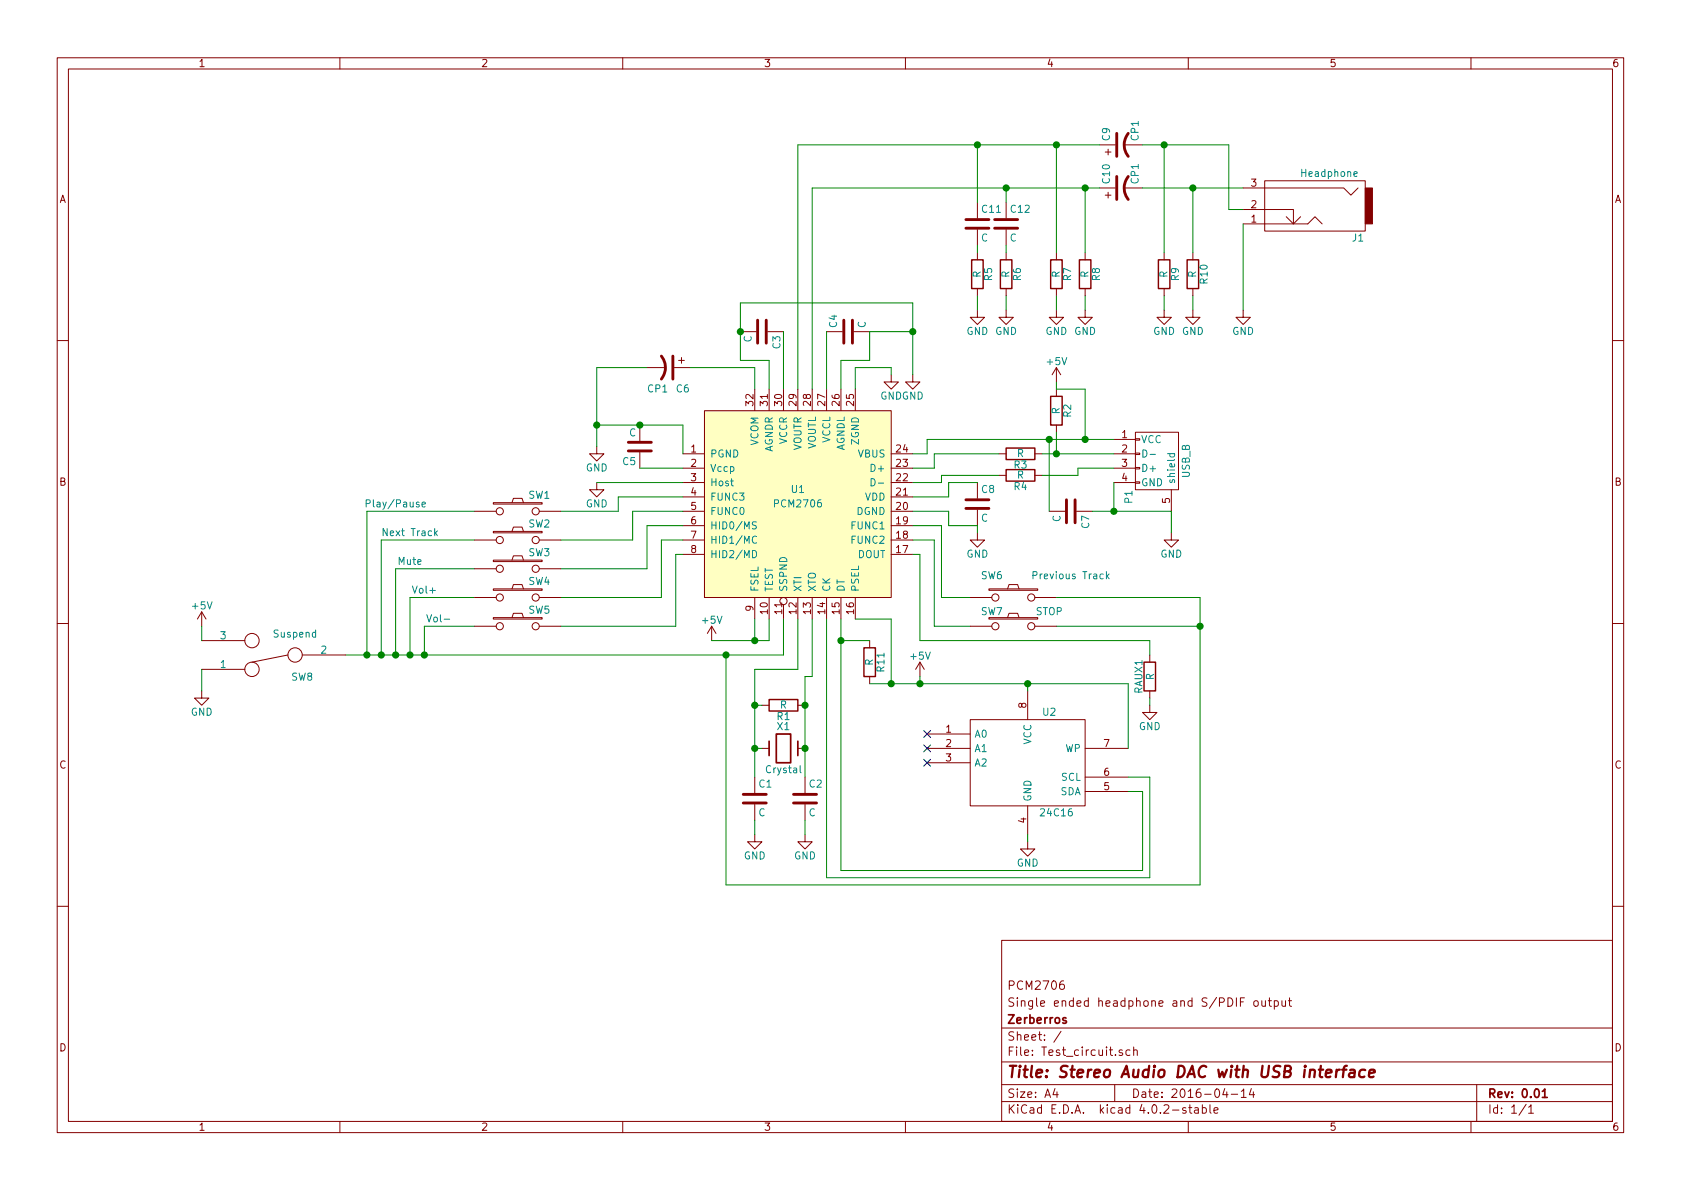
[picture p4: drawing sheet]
<svg xmlns="http://www.w3.org/2000/svg" width="297mm" height="210mm" viewBox="0 0 297 210" stroke-linecap="round" stroke-linejoin="round" font-family="sans-serif">
<g fill="none" stroke="#840000" stroke-width=".18">
<path d="M10.1 10.2h276.8v189.8h-276.8zM12.1 12.2h272.8v185.9h-272.8zM60.1 10.2v2M110 10.2v2M160 10.2v2M209.9 10.2v2M259.9 10.2v2M172.7 35.7v2.8M177.8 35.7v2.8M194.3 25.6h2.8M194.3 33.2h2.8M195.3 26.9h1"/>
<path d="M195.3 34.5h1M195.8 26.3v1.1M195.8 34v1M198.6 25.6h3.3M198.6 33.2h3.3M219.6 37h8.9v2.5M219.6 39.5h11.5l1.2-1.2 1.3 1.2M219.6 33.2h17.8l1.3 1.3 1.2-1.3M223.4 31.9h17.8v8.9h-17.8zM227.3 38.3l1.2 1.2 1.3-1.2M130.8 58.6h2.8M135.6 58.6h2.8"/>
<path d="M146 58.6h2.8M150.9 58.6h2.8M172.7 54.8v1.2h1.3l-1.3 1.3-1.3-1.3h1.3M172.7 40.6v2.8M172.7 44.6v1.3M172.7 51v1.2M177.8 54.8v1.2h1.2l-1.2 1.3-1.3-1.3h1.3M177.8 40.6v2.8M177.8 44.6v1.3M177.8 51v1.2M186.6 54.8v1.2h1.3l-1.3 1.3-1.2-1.3h1.2M186.6 44.6v1.3"/>
<path d="M186.6 51v1.2M191.7 54.8v1.2h1.3l-1.3 1.3-1.2-1.3h1.2M191.7 44.6v1.3M191.7 51v1.2M205.7 54.8v1.2h1.3l-1.3 1.3-1.3-1.3h1.3M205.7 44.6v1.3M205.7 51v1.2M210.8 54.8v1.2h1.2l-1.2 1.3-1.3-1.3h1.3M210.8 44.6v1.3M210.8 51v1.2M219.6 54.8v1.2h1.3l-1.3 1.3-1.2-1.3h1.2M10.1 60.2h2"/>
<path d="M105.4 78.9v1.3h1.3l-1.3 1.2-1.2-1.2h1.2M113 75.1v2.8M113 79.9v2.8M114.3 64.9h3.3M119.1 64.9h2.8M119.9 63.7h1M120.4 63.1v1.1M124.5 72.5h33v33h-33zM133.3 68.7v3.8M135.9 68.7v3.8M138.4 68.7v3.8M141 68.7v3.8"/>
<path d="M143.5 68.7v3.8M146 68.7v3.8M148.6 68.7v3.8M151.1 68.7v3.8M157.5 66.2v1.3h1.2l-1.2 1.2-1.3-1.2h1.3M161.3 66.2v1.3h1.2l-1.2 1.2-1.3-1.2h1.3M186.6 64.9v2.6M186.6 68.7v1.3M186.6 75.1v1.2M186.6 64.9l-.7 1.3M186.6 64.9l.8 1.3M196.8 77.6h3.8"/>
<path d="M200.6 76.3h7.6v10.2h-7.6zM200.6 77.5h.8v.2h-.8zM284.9 60.2h2M83.9 90.3h3.8M83.9 95.4h3.8M87.2 88.8h8.6v.2h-8.6zM87.2 93.9h8.6v.2h-8.6zM87.2 98.9h8.6v.3h-8.6zM90.5 88.8l.2-.8h1.5l.3 .8M90.5 93.9l.2-.8h1.5l.3 .8M90.5 98.9l.2-.7h1.5l.3 .7M95.3 90.3h3.8"/>
<path d="M95.3 95.4h3.8M105.4 85.2v1.3h1.3l-1.3 1.3-1.2-1.3h1.2M120.7 80.2h3.8M120.7 82.7h3.8M120.7 85.2h3.8M120.7 87.8h3.8M120.7 90.3h3.8M120.7 92.8h3.8M120.7 95.4h3.8M120.7 97.9h3.8M157.5 80.2h3.8M157.5 82.7h3.8"/>
<path d="M157.5 85.2h3.8M157.5 87.8h3.8M157.5 90.3h3.8M157.5 92.8h3.8M157.5 95.4h3.8M157.5 97.9h3.8M172.7 94.1v1.3h1.3l-1.3 1.2-1.3-1.2h1.3M172.7 85.2v2.8M172.7 90.1v2.7M176.5 80.2h1.3M176.5 84h1.3M182.8 80.2h1.3"/>
<path d="M182.8 84h1.3M185.4 90.3h2.8M190.2 90.3h2.8M196.8 80.2h3.8M196.8 82.7h3.8M196.8 85.2h3.8M200.6 80h.8v.3h-.8zM200.6 82.6h.8v.2h-.8zM200.6 85.1h.8v.3h-.8zM207 94.1v1.3h1.2l-1.2 1.2-1.3-1.2h1.3M207 86.5v3.8M10.1 110.1h2"/>
<path d="M35.6 108.1l-.7 1.2M35.6 108.1v2.5M35.6 108.1l.8 1.2M35.6 118.2h7.7M35.6 113.1h7.7M50.9 115.7l-6.4 1.3M53.4 115.7h7.6M83.9 100.5h3.8M83.9 105.5h3.8M83.9 110.6h3.8M87.2 104h8.6v.3h-8.6zM87.2 109.1h8.6v.2h-8.6z"/>
<path d="M90.5 104l.2-.8h1.5l.3 .8M90.5 109.1l.2-.8h1.5l.3 .8M95.3 100.5h3.8M95.3 105.5h3.8M95.3 110.6h3.8M125.7 110.6l-.7 1.3M125.7 110.6v2.5M125.7 110.6l.8 1.3M133.3 105.5v3.8M135.9 105.5v3.8M138.4 106.8v2.5M141 105.5v3.8"/>
<path d="M143.5 105.5v3.8M146 105.5v3.8M148.6 105.5v3.8M151.1 105.5v3.8M153.7 113.1v1.3M153.7 119.5v1.3M162.5 117l-.7 1.2M162.5 117v2.5M162.5 117l.8 1.2M171.4 105.5h3.8M171.4 110.6h3.8M174.7 104h8.6v.3h-8.6z"/>
<path d="M174.7 109.1h8.6v.2h-8.6zM178 104l.3-.8h1.5l.2 .8M178 109.1l.3-.8h1.5l.2 .8M182.8 105.5h3.8M182.8 110.6h3.8M203.1 115.7v1.3M284.9 110.1h2M35.6 122v1.3h1.3l-1.3 1.3-1.2-1.3h1.2M133.3 137.3v2.7M134.6 132.2h1.3M134.6 124.6h1.3M141 132.2h1.2"/>
<path d="M141 124.6h1.2M142.2 137.3v2.7M163.8 132.2h7.6M163.8 129.6h7.6M163.8 134.7h7.6M171.4 127.1h20.3v15.2h-20.3zM181.6 122v5.1M191.7 132.2h7.6M191.7 139.8h7.6M191.7 137.3h7.6M203.1 124.6v1.2h1.3l-1.3 1.3-1.2-1.3h1.2M203.1 122v1.3"/>
<path d="M133.3 147.4v1.3h1.3l-1.3 1.2-1.2-1.2h1.2M133.3 142.1v2.8M142.2 147.4v1.3h1.3l-1.3 1.2-1.2-1.2h1.2M142.2 142.1v2.8M181.6 148.7v1.2h1.2l-1.2 1.3-1.3-1.3h1.3M181.6 142.3v5.1M10.1 160.1h2M177 166.1h107.9v32h-107.9zM187.9 173.2a.59 .59 0 0 0-.7 .7l.1 .7 .2 .1 .5-.1 .1-.5-.2-.2-.4-.1-.3 .3M219.2 177h.5M219.9 176.2h-.7v1.5M221.6 176.9l.2-.2 .4 .2 .1 .6-.1 .2h-.4l-.2-.1z"/>
<path d="M222.9 176.7l.1 1h.4l.2-.1M223.6 176.7v1M224.1 176.7h.5M224.3 176.2v1.3l.3 .2M225.1 176.8l.5-.1 .3 .3-.2 .7h-.6M225.1 176.7v1.5M226.5 176.7l.1 1h.3l.2-.1M227.1 176.7v1M227.6 176.7h.6M227.8 176.2v1.3l.4 .2M284.9 160.1h2M60.1 198.1v1.9"/>
<path d="M110 198.1v1.9M160 198.1v1.9M177 194.6h107.9M177 191.6h107.9M177 187.6h107.9M177 181.6h107.9M186.4 192.3l-.4 1h1M186.7 192.8v1M187.5 182.2l-1.3 1.9M197 191.6v3M198.3 185.5a.37 .37 0 0 0-.6 .1l.1 .3 .5 .1 .1 .1-.3 .3-.4-.1M199.6 185.5l-.4-.1-.3 .3 .1 .6 .2 .1 .4-.1"/>
<path d="M200.3 185.6l.2-.2 .4 .1v.9M200.3 184.9v1.5M209.5 195.7a.37 .37 0 0 0-.6 .1l.1 .3 .5 .1 .1 .1-.2 .3-.5-.1M209.9 198.1v1.9M210 195.6h.6M210.2 195.1v1.3l.4 .2M211.1 195.7h.6v.9M211.7 196l-.5 .1-.2 .2 .2 .3 .5-.1M212.4 195.7l.5-.1 .2 .3-.1 .6h-.6M212.4 195.1v1.5M213.8 195.1v1.3l.2 .2M214.5 196.1l.7-.1-.1-.3-.4-.1-.2 .2 .1 .7h.5"/>
<path d="M216.4 192.3l-.4 1h1M217.5 193.3h1.2M219.3 192.8l.4-.5v1.5M219.3 193.8h.9M221.1 192.3l-.4 1h1M221.4 192.8v1M259.9 198.1v1.9M260.9 191.6v6.5M269.6 195l-1.2 2M270.1 195.6l.4-.5v1.5M270.1 196.6h.8"/>
<circle cx="88.3" cy="90.3" r=".63"/>
<circle cx="88.3" cy="95.4" r=".63"/>
<circle cx="94.6" cy="95.4" r=".63"/>
<circle cx="94.6" cy="90.3" r=".63"/>
<circle cx="44.5" cy="118.2" r="1.27"/>
<circle cx="44.5" cy="113.1" r="1.27"/>
<circle cx="52.1" cy="115.7" r="1.27"/>
<circle cx="88.3" cy="110.6" r=".63"/>
<circle cx="88.3" cy="105.5" r=".63"/>
<circle cx="88.3" cy="100.5" r=".63"/>
<circle cx="94.6" cy="110.6" r=".63"/>
<circle cx="94.6" cy="105.5" r=".63"/>
<circle cx="94.6" cy="100.5" r=".63"/>
<circle cx="138.4" cy="106.2" r=".63"/>
<circle cx="175.9" cy="110.6" r=".63"/>
<circle cx="175.9" cy="105.5" r=".63"/>
<circle cx="182.2" cy="105.5" r=".63"/>
<circle cx="182.2" cy="110.6" r=".63"/>
</g>
<path d="M135.9 130.9v2.5M137.2 129.6h2.5v5.1h-2.5zM141 130.9v2.5M188.3 179.8a.37 .37 0 0 0-.5 .1v.3l.5 .1 .1 .2-.2 .2h-.4M272.5 192.8l.4-.5v1.5M272.5 193.8h.9" fill="none" stroke="#840000" stroke-width=".3"/>
<path d="M236.2 188.9l-.2 1.3M236.7 188.9a.54 .54 0 0 0-.6 .4M237.1 188.9h.8M238 188.2l-.4 .1-.1 .2-.2 1.7M238.5 189h.8v1.2M239.4 189.4l-.8 .1a.4 .4 0 0 0-.3 .3 .4 .4 0 0 0 .3 .4l.7-.1M241.2 189a.7 .7 0 0 0-1 .3v.8l.3 .1 .6-.1M241.9 189.6l1-.2-.1-.4-.5-.1-.4 .3v.9l.2 .1 .6-.1" fill="none" stroke="#840000" stroke-width=".41"/>
<path d="M124.5 72.5h33v33h-33z" fill="#ffffc2" stroke="#ffffc2" stroke-width=".18"/>
<g fill="none" stroke="#008484" stroke-width=".18">
<path d="M239.2 30.7l.6-.1-.1-.2-.3-.1-.2 .2 .1 .6h.4M201.9 79.5a.64 .64 0 0 1 .7 .6 .64 .64 0 0 1-.7 .6zM64.7 88.9h.6l.1-.5-.7-.1v1.2M74.6 89.1l.6-.1-.1-.2-.4-.1-.1 .2v.6h.5M76.9 94.1l.4 .5M77.3 93.8l-.5 .4M133 97.2a.64 .64 0 0 1 .7 .7 .64 .64 0 0 1-.7 .6zM133.6 92.2l-.6 .1v.3l.5 .3 .1 .3-.2 .2-.5-.1M133.7 94.8a.5 .5 0 0 0-.6 0 .5 .5 0 0 0-.2 .6l.1 .4a.41 .41 0 0 0 .7 0M153.9 84.5a.64 .64 0 0 1 .7 .7 .64 .64 0 0 1-.7 .6zM155.2 85.3h.9M203.2 80.3h1"/>
<path d="M206.3 80.1h1.2M206.7 80.1v.4l.2 .2 .6-.1v-.5M195.5 101v1.2M195.6 101.8l.4 .4M196 101.4l-.5 .5M141.4 135.2v1.1l.1 .2"/>
</g>
<g fill="none" stroke="#840000" stroke-width=".51">
<path d="M170.7 38.8h4M175.7 38.8h4.1M197.3 23.6v4M197.3 31.2v4M199.3 23.6a3.3 3.3 0 0 0 0 4M199.3 31.2a3.3 3.3 0 0 0 0 4M133.9 56.5v4.1M135.4 56.5v4.1M149.1 56.5v4.1M150.6 56.5v4.1M170.7 40.3h4M175.7 40.3h4.1"/>
<path d="M111 78.1h4.1M111 79.6h4.1M116.9 62.9a3.3 3.3 0 0 1 0 4.1M118.9 62.9v4.1M170.7 89.8h4M170.7 88.3h4M188.4 88.3v4M189.9 88.3v4M131.3 141.8h4.1M131.3 140.3h4.1M140.2 141.8h4.1M140.2 140.3h4.1"/>
</g>
<path d="M171.7 45.9h2v5.1h-2zM176.7 45.9h2.1v5.1h-2.1zM185.6 45.9h2.1v5.1h-2.1zM190.7 45.9h2v5.1h-2zM204.7 45.9h2v5.1h-2zM209.7 45.9h2.1v5.1h-2.1zM177.8 79.1h5v2.1h-5zM185.6 70h2.1v5.1h-2.1zM177.8 82.9h5v2.1h-5zM152.6 114.4h2.1v5.1h-2.1zM202.1 117h2.1v5h-2.1zM135.9 123.6h5.1v2h-5.1z" fill="none" stroke="#840000" stroke-width=".25"/>
<g fill="none" stroke="#008400" stroke-width=".18">
<path d="M172.7 25.6v10.1M177.8 33.2v2.5M186.6 25.6v19M191.7 33.2v11.4M194.3 25.6h-53.3v43.1M194.3 33.2h-50.8v35.5M201.9 25.6h15.2v11.4h2.5M201.9 33.2h17.7M205.7 25.6v19M210.8 33.2v11.4M219.6 39.5v15.3M138.4 58.6v10.1"/>
<path d="M146 58.6v10.1M161.3 58.6h-7.6v5.1h-5.1v5M172.7 43.4v1.2M172.7 52.2v2.6M177.8 43.4v1.2M177.8 52.2v2.6M186.6 52.2v2.6M191.7 52.2v2.6M205.7 52.2v2.6M210.8 52.2v2.6M105.4 75.1h15.3v5.1M114.3 64.9h-8.9v14"/>
<path d="M121.9 64.9h11.4v3.8M157.5 66.2v-1.3h-6.4v3.8M161.3 66.2v-12.7h-30.5v10.2h5.1v5M185.4 77.6v12.7M186.6 67.5v1.2h5.1v8.9M186.6 76.3v3.9M196.8 77.6h-33v2.6h-2.5M83.9 90.3h-19.1v25.4M83.9 95.4h-16.5v20.3M105.4 85.2h15.3M113 82.7h7.7M120.7 87.8h-11.5v2.5h-10.1"/>
<path d="M120.7 90.3h-8.9v5.1h-12.7M120.7 92.8h-6.4v7.7h-15.2M120.7 95.4h-3.8v10.1h-17.8M120.7 97.9h-1.3v12.7h-20.3M161.3 97.9h1.2v15.2h40.6v2.6M161.3 90.3h6.3v2.5h5.1v1.3M161.3 92.8h5v12.7h5.1M161.3 95.4h3.8v15.2h6.3M172.7 85.2h-5.1v2.6h-6.3M176.5 84h-10.2v1.2h-5M176.5 80.2h-11.4v2.5h-3.8M184.1 80.2h12.7"/>
<path d="M193 90.3h14v3.8M196.8 82.7h-6.3v1.3h-6.4M196.8 85.2v5.1M35.6 110.6v2.5M35.6 118.2v3.8M83.9 105.5h-11.5v10.2M83.9 110.6h-8.9v5.1M83.9 100.5h-14v15.2M133.3 109.3v3.8M135.9 109.3v3.8h-10.2M138.4 109.3v6.4h-77.4M141 109.3v8.9h-7.7v19.1"/>
<path d="M143.5 109.3v10.2h-1.3v17.8M146 109.3v45.7h57.1v-17.7h-3.8M148.6 113.1h5.1M148.6 109.3v44.5h53.3v-14h-2.6M151.1 109.3h6.4v11.5M162.5 119.5v1.3M186.6 105.5h25.4v50.8h-83.7v-40.6M186.6 110.6h25.4M133.3 132.2h1.3M133.3 124.6h1.3M153.7 120.8h45.6v11.4M181.6 120.8v1.2"/>
<path d="M203.1 123.3v1.3M133.3 144.9v2.5M142.2 144.9v2.5M181.6 147.4v1.3"/>
</g>
<g fill="#008400" stroke="#008400" stroke-width=".25">
<circle cx="142.2" cy="124.6" r=".51"/>
<circle cx="142.2" cy="132.2" r=".51"/>
<circle cx="133.3" cy="132.2" r=".51"/>
<circle cx="133.3" cy="124.6" r=".51"/>
<circle cx="133.3" cy="113.1" r=".51"/>
<circle cx="157.5" cy="120.8" r=".51"/>
<circle cx="212" cy="110.6" r=".51"/>
<circle cx="185.4" cy="77.6" r=".51"/>
<circle cx="196.8" cy="90.3" r=".51"/>
<circle cx="186.6" cy="80.2" r=".51"/>
<circle cx="161.3" cy="58.6" r=".51"/>
<circle cx="130.8" cy="58.6" r=".51"/>
<circle cx="113" cy="75.1" r=".51"/>
<circle cx="105.4" cy="75.1" r=".51"/>
<circle cx="75" cy="115.7" r=".51"/>
<circle cx="72.4" cy="115.7" r=".51"/>
<circle cx="69.9" cy="115.7" r=".51"/>
<circle cx="67.4" cy="115.7" r=".51"/>
<circle cx="64.8" cy="115.7" r=".51"/>
<circle cx="128.3" cy="115.7" r=".51"/>
<circle cx="172.7" cy="25.6" r=".51"/>
<circle cx="177.8" cy="33.2" r=".51"/>
<circle cx="186.6" cy="25.6" r=".51"/>
<circle cx="191.7" cy="33.2" r=".51"/>
<circle cx="205.7" cy="25.6" r=".51"/>
<circle cx="210.8" cy="33.2" r=".51"/>
<circle cx="191.7" cy="77.6" r=".51"/>
<circle cx="162.5" cy="120.8" r=".51"/>
<circle cx="181.6" cy="120.8" r=".51"/>
<circle cx="148.6" cy="113.1" r=".51"/>
</g>
<path d="M241.2 33.2h1.3v6.3h-1.3z" fill="#840000" stroke="#840000" stroke-width=".18"/>
<path d="M163.2 129l1.2 1.3M163.2 131.6l1.2 1.2M163.2 134.1l1.2 1.2M164.4 129l-1.2 1.3M164.4 131.6l-1.2 1.2M164.4 134.1l-1.2 1.2" fill="none" stroke="#000084" stroke-width=".18"/>
<text font-size="2.8" fill="#840000" x="178" y="190.4">Title: Stereo Audio DAC with USB interface</text>
<g font-size="2.1" fill="#840000">
<text x="178" y="177.8">Single ended headphone and S/PDIF output</text>
<text x="178" y="174.8">PCM2706</text>
<text x="178" y="183.8">Sheet: /</text>
<text x="178" y="180.8">Zerberros</text>
<text x="178" y="186.5">File: Test_circuit.sch</text>
<text x="178" y="196.7">KiCad E.D.A. kicad 4.0.2-stable</text>
<text x="178" y="193.9">Size: A4</text>
<text x="199.9" y="193.9">Date: 2016-04-14</text>
<text x="262.9" y="193.9">Rev: 0.01</text>
<text x="262.9" y="196.7">Id: 1/1</text>
</g>
<g font-size="1.8" fill="#840000">
<text x="35.1" y="11.8">1</text>
<text x="85" y="11.8">2</text>
<text x="135" y="11.8">3</text>
<text x="184.9" y="11.8">4</text>
<text x="234.9" y="11.8">5</text>
<text x="284.9" y="11.8">6</text>
<text x="10.5" y="35.8">A</text>
<text x="221.1" y="32.9">3</text>
<text x="285.2" y="35.8">A</text>
<text x="221.1" y="39.3">1</text>
<text x="221.1" y="36.8">2</text>
<text x="133.1" y="71.6" transform="rotate(-90 133.1 71.6)">32</text>
<text x="135.6" y="71.6" transform="rotate(-90 135.6 71.6)">31</text>
<text x="138.2" y="71.6" transform="rotate(-90 138.2 71.6)">30</text>
<text x="140.7" y="71.6" transform="rotate(-90 140.7 71.6)">29</text>
<text x="143.2" y="71.6" transform="rotate(-90 143.2 71.6)">28</text>
<text x="145.8" y="71.6" transform="rotate(-90 145.8 71.6)">27</text>
<text x="148.3" y="71.6" transform="rotate(-90 148.3 71.6)">26</text>
<text x="150.9" y="71.6" transform="rotate(-90 150.9 71.6)">25</text>
<text x="198.2" y="77.4">1</text>
<text x="122.1" y="79.9">1</text>
<text x="122.1" y="82.4">2</text>
<text x="158.4" y="82.4">23</text>
<text x="158.4" y="79.9">24</text>
<text x="198.2" y="79.9">2</text>
<text x="198.2" y="82.4">3</text>
<text x="10.5" y="85.8">B</text>
<text x="122.1" y="85">3</text>
<text x="122.1" y="87.5">4</text>
<text x="158.4" y="87.5">21</text>
<text x="158.4" y="85">22</text>
<text x="198.2" y="85">4</text>
<text x="206.7" y="88.9" transform="rotate(-90 206.7 88.9)">5</text>
<text x="285.2" y="85.8">B</text>
<text x="122.1" y="90.1">5</text>
<text x="122.1" y="92.6">6</text>
<text x="122.1" y="95.1">7</text>
<text x="158.4" y="90.1">20</text>
<text x="158.4" y="95.1">18</text>
<text x="158.4" y="92.6">19</text>
<text x="122.1" y="97.7">8</text>
<text x="158.4" y="97.7">17</text>
<text x="133.1" y="107.9" transform="rotate(-90 133.1 107.9)">9</text>
<text x="135.6" y="108.4" transform="rotate(-90 135.6 108.4)">10</text>
<text x="138.2" y="108.4" transform="rotate(-90 138.2 108.4)">11</text>
<text x="140.7" y="108.4" transform="rotate(-90 140.7 108.4)">12</text>
<text x="143.2" y="108.4" transform="rotate(-90 143.2 108.4)">13</text>
<text x="145.8" y="108.4" transform="rotate(-90 145.8 108.4)">14</text>
<text x="148.3" y="108.4" transform="rotate(-90 148.3 108.4)">15</text>
<text x="150.9" y="108.4" transform="rotate(-90 150.9 108.4)">16</text>
<text x="181.3" y="125" transform="rotate(-90 181.3 125)">8</text>
<text x="167.1" y="129.4">1</text>
<text x="167.1" y="131.9">2</text>
<text x="195" y="131.9">7</text>
<text x="10.5" y="135.7">C</text>
<text x="167.1" y="134.5">3</text>
<text x="195" y="137">6</text>
<text x="285.2" y="135.7">C</text>
<text x="195" y="139.5">5</text>
<text x="181.3" y="145.4" transform="rotate(-90 181.3 145.4)">4</text>
<text x="10.5" y="185.7">D</text>
<text x="285.2" y="185.7">D</text>
<text x="35.1" y="199.7">1</text>
<text x="85" y="199.7">2</text>
<text x="135" y="199.7">3</text>
<text x="184.9" y="199.7">4</text>
<text x="234.9" y="199.7">5</text>
<text x="284.9" y="199.7">6</text>
</g>
<g font-size="1.8" fill="#008484">
<text x="196.1" y="24.8" transform="rotate(-90 196.1 24.8)">C9</text>
<text x="201.2" y="24.8" transform="rotate(-90 201.2 24.8)">CP1</text>
<text x="196.1" y="32.3" transform="rotate(-90 196.1 32.3)">C10</text>
<text x="201.2" y="32.4" transform="rotate(-90 201.2 32.4)">CP1</text>
<text x="230.1" y="31.2">Headphone</text>
<text x="173.6" y="37.6">C11</text>
<text x="178.6" y="37.6">C12</text>
<text x="173.3" y="42.6">C</text>
<text x="178.4" y="42.6">C</text>
<text x="239" y="42.6">J1</text>
<text x="173.2" y="49.1" transform="rotate(-90 173.2 49.1)">R</text>
<text x="175.3" y="49.5" transform="rotate(-90 175.3 49.5)">R5</text>
<text x="178.3" y="49.1" transform="rotate(-90 178.3 49.1)">R</text>
<text x="180.4" y="49.5" transform="rotate(-90 180.4 49.5)">R6</text>
<text x="187.2" y="49.1" transform="rotate(-90 187.2 49.1)">R</text>
<text x="189.2" y="49.5" transform="rotate(-90 189.2 49.5)">R7</text>
<text x="192.3" y="49.1" transform="rotate(-90 192.3 49.1)">R</text>
<text x="194.3" y="49.5" transform="rotate(-90 194.3 49.5)">R8</text>
<text x="206.2" y="49.1" transform="rotate(-90 206.2 49.1)">R</text>
<text x="208.3" y="49.5" transform="rotate(-90 208.3 49.5)">R9</text>
<text x="211.3" y="49.1" transform="rotate(-90 211.3 49.1)">R</text>
<text x="213.3" y="50.1" transform="rotate(-90 213.3 50.1)">R10</text>
<text x="147.9" y="57.8" transform="rotate(-90 147.9 57.8)">C4</text>
<text x="152.9" y="57.9" transform="rotate(-90 152.9 57.9)">C</text>
<text x="170.7" y="59.1">GND GND</text>
<text x="184.7" y="59.1">GND GND</text>
<text x="203.7" y="59.1">GND GND</text>
<text x="217.7" y="59.1">GND</text>
<text x="132.8" y="60.5" transform="rotate(-90 132.8 60.5)">C</text>
<text x="137.9" y="61.6" transform="rotate(-90 137.9 61.6)">C3</text>
<text x="185" y="64.5">+5V</text>
<text x="114.5" y="69.3">CP1</text>
<text x="119.5" y="69.3">C6</text>
<text x="155.5" y="70.6">GNDGND</text>
<text x="111.1" y="77.1">C</text>
<text x="187.2" y="73.2" transform="rotate(-90 187.2 73.2)">R</text>
<text x="189.2" y="73.7" transform="rotate(-90 189.2 73.7)">R2</text>
<text x="103.5" y="83.2">GND</text>
<text x="110.1" y="82.1">C5</text>
<text x="125.5" y="80.8">PGND</text>
<text x="125.5" y="83.3">Vccp</text>
<text x="134" y="78.9" transform="rotate(-90 134 78.9)">VCOM</text>
<text x="136.5" y="80" transform="rotate(-90 136.5 80)">AGNDR</text>
<text x="139.1" y="78.6" transform="rotate(-90 139.1 78.6)">VCCR</text>
<text x="141.6" y="79.7" transform="rotate(-90 141.6 79.7)">VOUTR</text>
<text x="144.1" y="79.5" transform="rotate(-90 144.1 79.5)">VOUTL</text>
<text x="146.7" y="78.4" transform="rotate(-90 146.7 78.4)">VCCL</text>
<text x="149.2" y="79.8" transform="rotate(-90 149.2 79.8)">AGNDL</text>
<text x="151.5" y="80.8">VBUS</text>
<text x="151.7" y="78.6" transform="rotate(-90 151.7 78.6)">ZGND</text>
<text x="154.1" y="83.3">D+</text>
<text x="179.2" y="82.7">R3</text>
<text x="179.7" y="80.7">R</text>
<text x="201.6" y="78.2">VCC</text>
<text x="201.6" y="83.3">D+</text>
<text x="65.2" y="89.6">Play/Pause</text>
<text x="93.4" y="88.1">SW1</text>
<text x="103.5" y="89.6">GND</text>
<text x="125.5" y="85.9">Host</text>
<text x="125.5" y="88.4">FUNC3</text>
<text x="137" y="89.6">PCM2706</text>
<text x="139.8" y="87.1">U1</text>
<text x="152.7" y="88.4">VDD</text>
<text x="173.4" y="87.1">C8</text>
<text x="179.2" y="86.5">R4</text>
<text x="179.7" y="84.5">R</text>
<text x="200" y="88.8" transform="rotate(-90 200 88.8)">P1</text>
<text x="201.6" y="85.9">GND</text>
<text x="207.6" y="85.5" transform="rotate(-90 207.6 85.5)">shield</text>
<text x="210.2" y="84.4" transform="rotate(-90 210.2 84.4)">USB_B</text>
<text x="67.9" y="94.7">Next Track</text>
<text x="93.4" y="93.1">SW2</text>
<text x="125.5" y="90.9">FUNC0</text>
<text x="125.5" y="93.5">HID0/MS</text>
<text x="150.6" y="93.5">FUNC1</text>
<text x="151.2" y="90.9">DGND</text>
<text x="173.3" y="92.1">C</text>
<text x="187.4" y="92.2" transform="rotate(-90 187.4 92.2)">C</text>
<text x="192.4" y="93.3" transform="rotate(-90 192.4 93.3)">C7</text>
<text x="70.4" y="99.7">Mute</text>
<text x="93.4" y="98.2">SW3</text>
<text x="125.5" y="96">HID1/MC</text>
<text x="125.5" y="98.6">HID2/MD</text>
<text x="150.6" y="96">FUNC2</text>
<text x="151.4" y="98.6">DOUT</text>
<text x="170.7" y="98.5">GND</text>
<text x="205" y="98.5">GND</text>
<text x="34" y="107.6">+5V</text>
<text x="73.1" y="104.8">Vol+</text>
<text x="93.4" y="103.3">SW4</text>
<text x="134" y="104.5" transform="rotate(-90 134 104.5)">FSEL</text>
<text x="136.5" y="104.5" transform="rotate(-90 136.5 104.5)">TEST</text>
<text x="139.1" y="104.5" transform="rotate(-90 139.1 104.5)">SSPND</text>
<text x="141.6" y="104.5" transform="rotate(-90 141.6 104.5)">XTI</text>
<text x="144.1" y="104.5" transform="rotate(-90 144.1 104.5)">XTO</text>
<text x="146.7" y="104.5" transform="rotate(-90 146.7 104.5)">CK</text>
<text x="149.2" y="104.5" transform="rotate(-90 149.2 104.5)">DT</text>
<text x="151.7" y="104.5" transform="rotate(-90 151.7 104.5)">PSEL</text>
<text x="173.3" y="102.3">SW6</text>
<text x="182.9" y="102.3">Previous Track</text>
<text x="39" y="112.9">3</text>
<text x="48.4" y="112.6">Suspend</text>
<text x="75.8" y="109.9">Vol-</text>
<text x="93.4" y="108.4">SW5</text>
<text x="124.1" y="110.2">+5V</text>
<text x="173.3" y="108.6">SW7</text>
<text x="183" y="108.6">STOP</text>
<text x="39" y="118">1</text>
<text x="56.7" y="115.4">2</text>
<text x="154.2" y="117.6" transform="rotate(-90 154.2 117.6)">R</text>
<text x="156.2" y="118.6" transform="rotate(-90 156.2 118.6)">R11</text>
<text x="160.9" y="116.5">+5V</text>
<text x="51.5" y="120.2">SW8</text>
<text x="137.8" y="125.1">R</text>
<text x="201.8" y="122.5" transform="rotate(-90 201.8 122.5)">RAUX1</text>
<text x="203.9" y="120.1" transform="rotate(-90 203.9 120.1)">R</text>
<text x="33.7" y="126.4">GND</text>
<text x="137.3" y="127.2">R1</text>
<text x="137.4" y="128.9">X1</text>
<text x="172.2" y="130.3">A0</text>
<text x="182.2" y="131.6" transform="rotate(-90 182.2 131.6)">VCC</text>
<text x="184.3" y="126.4">U2</text>
<text x="201.2" y="128.9">GND</text>
<text x="135.4" y="136.5">Crystal</text>
<text x="172.2" y="132.8">A1</text>
<text x="172.2" y="135.4">A2</text>
<text x="187.4" y="137.9">SCL</text>
<text x="188.1" y="132.8">WP</text>
<text x="134.1" y="139.1">C1</text>
<text x="143" y="139.1">C2</text>
<text x="182.2" y="141.6" transform="rotate(-90 182.2 141.6)">GND</text>
<text x="187.2" y="140.4">SDA</text>
<text x="134" y="144.2">C</text>
<text x="142.9" y="144.2">C</text>
<text x="184.1" y="144.2">24C16</text>
<text x="131.4" y="151.8">GND</text>
<text x="140.3" y="151.8">GND</text>
<text x="179.6" y="153">GND</text>
</g>
</svg>
